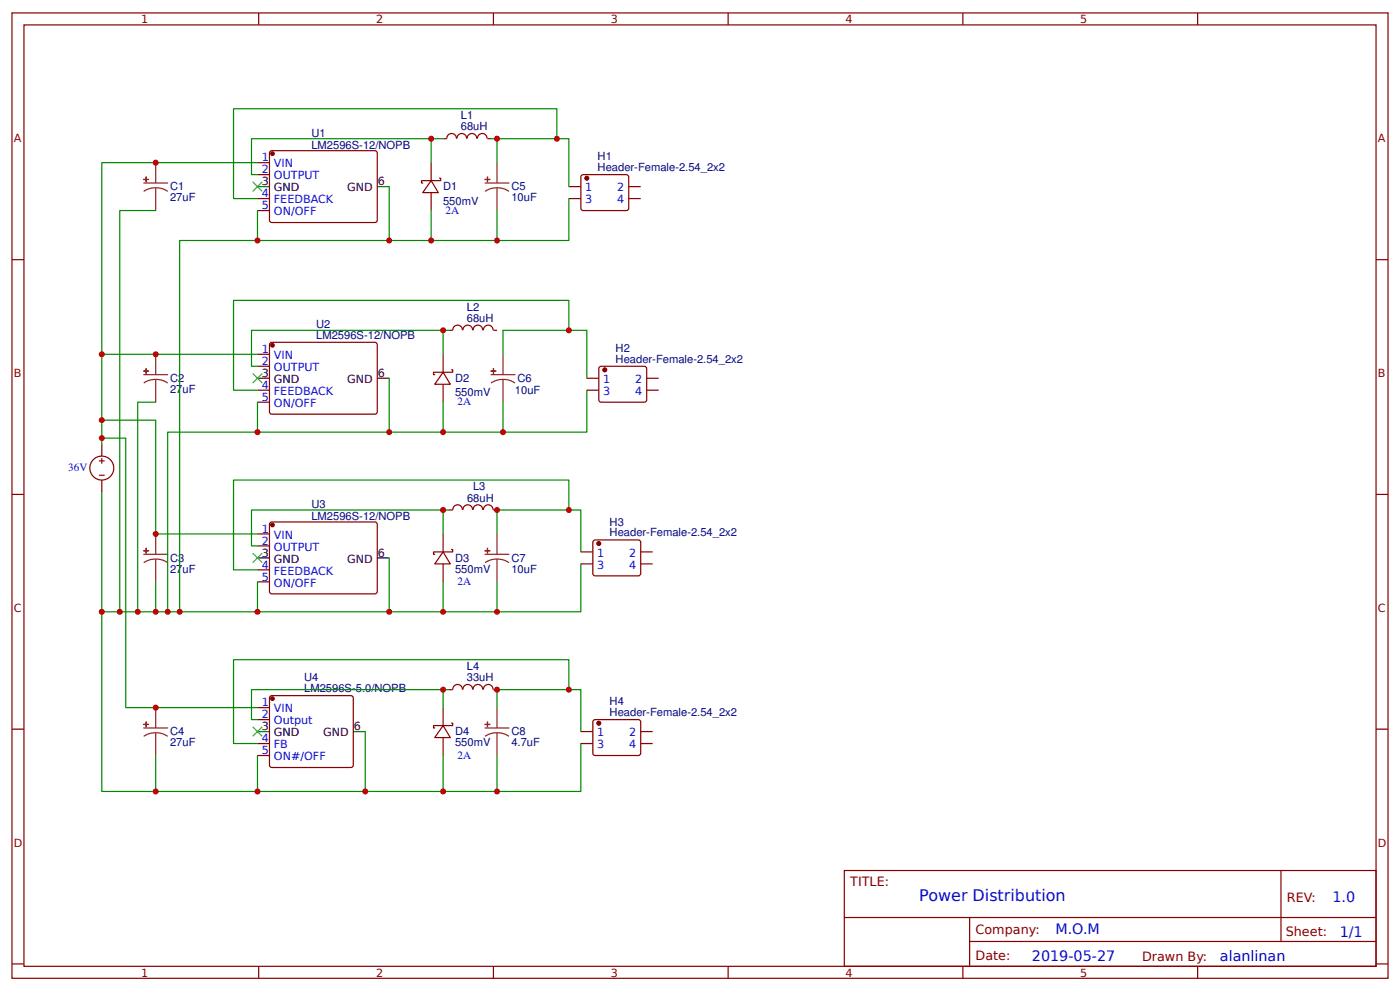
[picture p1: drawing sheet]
<svg xmlns="http://www.w3.org/2000/svg" width="309mm" height="219mm" viewBox="0 0 309 219" stroke-linecap="round" stroke-linejoin="round" font-family="sans-serif">
<g fill="none" stroke="#800" stroke-width=".26">
<path d="M2.6 2.9h304.1v213.2h-304.1zM5.3 5.5h298.7v208h-298.7zM57.1 2.9v2.6M109 2.9v2.6M160.9 2.9v2.6M212.7 2.9v2.6M264.6 2.9v2.6M56.9 35.9h2.6M56.9 38.6h2.6M59.8 33.4h23.3l.2 .4v15.1l-.5 .3-23-.1-.3-.5v-14.8zM95.2 39.9l1.6 2.6h-3.4zM95.2 35.9v4"/>
<path d="M97.1 39.4h.3v.5h-4.3v.5h.3M97.9 30.6h.8M98.7 30.6a1.06 1.06 0 0 1 1.1-1.1 1.06 1.06 0 0 1 1 1.1M101 30.6a1.06 1.06 0 0 1 1-1.1 1.06 1.06 0 0 1 1.1 1.1M103.2 30.6a1.06 1.06 0 0 1 1.1-1.1 1.06 1.06 0 0 1 1 1.1M105.5 30.6a1.06 1.06 0 0 1 1-1.1 1.06 1.06 0 0 1 1.1 1.1M107.7 30.6h.8M128.6 38.6h10l.3 .5-.1 7.2-.4 .2-9.8-.1-.3-.4v-6.9zM2.6 57.4h2.7M56.9 43.9h2.6M56.9 46.5h2.6M95.2 42.5v4"/>
<path d="M125.7 43.9h2.6M125.7 41.2h2.6M138.9 43.9h2.7M138.9 41.2h2.7M304 57.4h2.7M56.9 78.3h2.6M59.8 75.7h23.3l.2 .4v15.1l-.5 .3-23-.1-.3-.4v-14.9zM97.9 78.3v3.9M102.2 73a1.06 1.06 0 0 0-1.1-1.2 1.06 1.06 0 0 0-1.1 1.2h-.8M102.3 73a1.06 1.06 0 0 1 1-1.2 1.06 1.06 0 0 1 1.1 1.2M104.5 73a1.06 1.06 0 0 1 1.1-1.2 1.06 1.06 0 0 1 1 1.2M106.8 73a1.06 1.06 0 0 1 1.1-1.2 1.06 1.06 0 0 1 1 1.2"/>
<path d="M109 73h.8M22.5 98.1v2.7M56.9 80.9h2.6M56.9 86.2h2.6M56.9 88.8h2.6M97.9 82.2l1.6 2.7h-3.5zM97.9 84.9v3.9M99.7 81.7h.3v.5h-4.2v.6h.2M129.6 86.2h2.7M129.6 83.6h2.7M132.6 81h10l.3 .4-.1 7.2-.5 .2h-9.7l-.3-.5v-6.9zM142.9 86.2h2.6"/>
<path d="M142.9 83.6h2.6M2.6 109.2h2.7M22 101.8h1M22 105h1M22.5 101.3v1M22.5 106v2.7M56.9 118h2.6M59.6 115.6l.5-.3 23 .1 .2 .4v15.1l-.5 .3-23-.1-.3-.4zM97.9 118v3.9M99.2 112.7h.8M100 112.6a1.06 1.06 0 0 1 1.1-1.1 1.06 1.06 0 0 1 1.1 1.1M102.3 112.6a1.06 1.06 0 0 1 1-1.1 1.06 1.06 0 0 1 1.1 1.1"/>
<path d="M104.5 112.6a1.06 1.06 0 0 1 1.1-1.1 1.06 1.06 0 0 1 1 1.1M106.8 112.6a1.06 1.06 0 0 1 1.1-1.1 1.06 1.06 0 0 1 1 1.1M109 112.7h.8M131.2 119.3h10.1l.3 .5-.1 7.2-.5 .2-9.8-.1-.2-.4v-6.9zM304 109.2h2.7M56.9 120.6h2.6M56.9 125.9h2.6M56.9 128.5h2.6M97.9 121.9l1.6 2.7h-3.5zM97.9 124.6v3.9M99.7 121.4h.3v.5h-4.2v.5h.2M128.3 121.9h2.7"/>
<path d="M128.3 124.6h2.7M141.6 121.9h2.6M141.6 124.6h2.6M56.9 156.3h2.6M56.9 159h2.6M59.8 153.7h18l.3 .5-.1 15.1-.5 .2h-17.7l-.3-.5v-14.8zM97.9 156.3v4M99.7 159.8h.3v.5h-4.2v.5h.2M102.2 152.3a1.06 1.06 0 0 0-1.1-1.1 1.06 1.06 0 0 0-1.1 1.1h-.8M102.3 152.3a1.06 1.06 0 0 1 1-1.1 1.06 1.06 0 0 1 1.1 1.1M104.5 152.3a1.06 1.06 0 0 1 1.1-1.1 1.06 1.06 0 0 1 1 1.1M106.8 152.3a1.06 1.06 0 0 1 1.1-1.1 1.06 1.06 0 0 1 1 1.1"/>
<path d="M109 152.3h.8M131 159.2l.5-.2h9.8l.3 .5-.1 7.1-.5 .3-9.8-.1-.2-.4zM2.6 161.1h2.7M56.9 164.3h2.6M56.9 166.9h2.6M97.9 160.3l1.6 2.6h-3.5zM97.9 162.9v4M128.3 164.3h2.7M128.3 161.6h2.7M141.6 164.3h2.6M141.6 161.6h2.6M304 161.1h2.7"/>
<path d="M186.5 192.3h117.5v21.2h-117.5zM283 192.3v15.7M2.6 212.9h2.7M57.1 213.5v2.6M109 213.5v2.6M160.9 213.5v2.6M186.6 202.7h117.3M212.7 213.5v2.6M214.2 208h89.7M214.2 202.7v10.6M264.6 213.5v2.6M304 212.9h2.7"/>
<circle cx="22.5" cy="103.4" r="2.65"/>
</g>
<g fill="#800" stroke="#800" stroke-width=".26">
<circle cx="60.2" cy="33.9" r=".4"/>
<circle cx="60.2" cy="76.3" r=".4"/>
<circle cx="60.2" cy="116" r=".4"/>
<circle cx="60.2" cy="154.3" r=".4"/>
<circle cx="129.6" cy="39.4" r=".4"/>
<circle cx="133.6" cy="81.7" r=".4"/>
<circle cx="132.3" cy="120.1" r=".4"/>
<circle cx="132.3" cy="159.8" r=".4"/>
</g>
<path d="M56.9 41.2h2.6M83.3 41.2h2.7M56.9 83.6h2.6M83.3 83.6h2.7M56.9 123.2h2.6M83.3 123.2h2.7M56.9 161.6h2.6M78.1 161.6h2.6" fill="none" stroke="#000" stroke-width=".26"/>
<g fill="none" stroke="#8d2323" stroke-width=".26">
<path d="M34.4 35.9v4.5M109.8 35.9v4.5M31.7 40.4h5.3M34.4 41.5l1.4 .2 1.2 .6M34.4 41.5l-1.4 .2-1.3 .6M34.4 41.5v5M107.2 40.4h5.2M109.8 41.5l1.4 .2 1.2 .6M109.8 41.5l-1.4 .2-1.2 .6M109.8 41.5v5M34.4 78.3v4.5M111.1 78.3v4.5"/>
<path d="M31.7 82.8h5.3M34.4 83.8l1.4 .2 1.2 .6M34.4 83.8l-1.4 .2-1.3 .6M34.4 83.8v5M108.5 82.8h5.3M111.1 83.8l1.4 .2 1.3 .6M111.1 83.8l-1.4 .2-1.2 .6M111.1 83.8v5M34.4 118v4.4M109.8 118v4.4M31.7 122.4h5.3M34.4 123.5l1.4 .2 1.2 .6"/>
<path d="M34.4 123.5l-1.4 .2-1.3 .6M34.4 123.5v5M107.2 122.4h5.2M109.8 123.5l1.4 .2 1.2 .6M109.8 123.5l-1.4 .2-1.2 .6M109.8 123.5v5M34.4 156.3v4.5M109.8 156.3v4.5M31.7 160.8h5.3M34.4 161.9l1.4 .1 1.2 .7M34.4 161.9l-1.4 .2-1.3 .6M34.4 161.9v5"/>
<path d="M107.2 160.8h5.2M109.8 161.9l1.4 .1 1.2 .7M109.8 161.9l-1.4 .2-1.2 .6M109.8 161.9v5"/>
</g>
<g fill="#8d2323" stroke="#8d2323" stroke-width=".26">
<path d="M31.7 39.6l1.1 .1z"/>
<path d="M32.3 39.1v1.1z"/>
<path d="M31.7 82h1.1z"/>
<path d="M32.3 81.4v1.1z"/>
<path d="M31.7 121.7h1.1z"/>
<path d="M32.3 121.1v1.1z"/>
<path d="M31.7 160h1.1z"/>
<path d="M32.3 159.5v1z"/>
<path d="M107.2 39.6l1 .1z"/>
<path d="M107.7 39.1v1.1z"/>
<path d="M108.5 82h1z"/>
<path d="M109 81.4v1.1z"/>
<path d="M107.2 121.7h1z"/>
<path d="M107.7 121.1v1.1z"/>
<path d="M107.2 160h1z"/>
<path d="M107.7 159.5v1z"/>
</g>
<g fill="none" stroke="#080" stroke-width=".26">
<path d="M56.9 35.9h-34.4v62.2M95.2 30.6h-39.6v8h1.3M97.9 30.6h-2.7v5.3M108.5 30.6h1.3v5.3M109.8 30.6h13.2v-6.6h-71.4v19.9h5.3M123 30.6h2.7v10.6M34.4 46.5h-7.9v88.6M56.9 46.5v6.6M86 41.2v11.9M95.2 46.5v6.6M109.8 53.1h-70.1v82M125.7 43.9v9.2h-15.9v-6.6"/>
<path d="M22.5 78.3h34.4M97.9 73h-42.3v7.9h1.3M99.2 73h-1.3v5.3M111.1 78.3v-5.3h18.5v10.6M125.7 73v-6.6h-74.1v19.8h5.3M22.5 96.8h5.3v59.5h29.1M22.5 92.8h11.9v25.2h22.5M34.4 88.8h-4v46.3M56.9 88.8v6.7M86 83.6v11.9M97.9 88.8v6.7M111.1 88.8v6.7"/>
<path d="M129.6 86.2v9.3h-92.6v39.6M22.5 108.7v66.1h87.3v-7.9M97.9 112.7h-42.3v7.9h1.3M99.2 112.7h-1.3v5.3M109.8 118v-5.3h18.5v9.2M125.7 112.7v-6.7h-74.1v19.9h5.3M22.5 135.1h75.4M34.4 128.5v6.6M56.9 128.5v6.6M86 123.2v11.9M97.9 128.5v6.6h11.9v-6.6M128.3 124.6v10.5h-18.5"/>
<path d="M97.9 152.3h-42.3v6.7h1.3M99.2 152.3h-1.3v4M109.8 156.3v-4h18.5v9.3M125.7 152.3v-6.6h-74.1v18.6h5.3M34.4 166.9v7.9M56.9 166.9v7.9M80.7 161.6v13.2M97.9 166.9v7.9M128.3 164.3v10.5h-18.5"/>
</g>
<g fill="#000" stroke="#3c3" stroke-width=".26">
<path d="M55.8 40.2l2.1 2.1zM57.9 40.2l-2.1 2.1z"/>
<path d="M55.8 82.5l2.1 2.1zM55.8 84.6l2.1-2.1z"/>
<path d="M55.8 122.2l2.1 2.1zM57.9 122.2l-2.1 2.1z"/>
<path d="M55.8 160.5l2.1 2.2zM55.8 162.7l2.1-2.2z"/>
</g>
<g fill="#c00">
<circle cx="123" cy="30.6" r=".66"/>
<circle cx="109.8" cy="152.3" r=".66"/>
<circle cx="80.7" cy="174.8" r=".66"/>
<circle cx="86" cy="135.1" r=".66"/>
<circle cx="86" cy="95.5" r=".66"/>
<circle cx="86" cy="53.1" r=".66"/>
<circle cx="34.4" cy="118" r=".66"/>
<circle cx="22.5" cy="92.8" r=".66"/>
<circle cx="125.7" cy="73" r=".66"/>
<circle cx="37" cy="135.1" r=".66"/>
<circle cx="34.4" cy="156.3" r=".66"/>
<circle cx="22.5" cy="96.8" r=".66"/>
<circle cx="34.4" cy="78.3" r=".66"/>
<circle cx="22.5" cy="78.3" r=".66"/>
<circle cx="34.4" cy="35.9" r=".66"/>
<circle cx="97.9" cy="73" r=".66"/>
<circle cx="26.5" cy="135.1" r=".66"/>
<circle cx="30.4" cy="135.1" r=".66"/>
<circle cx="22.5" cy="135.1" r=".66"/>
<circle cx="97.9" cy="135.1" r=".66"/>
<circle cx="109.8" cy="112.7" r=".66"/>
<circle cx="109.8" cy="30.6" r=".66"/>
<circle cx="109.8" cy="174.8" r=".66"/>
<circle cx="97.9" cy="174.8" r=".66"/>
<circle cx="34.4" cy="174.8" r=".66"/>
<circle cx="97.9" cy="152.3" r=".66"/>
<circle cx="109.8" cy="135.1" r=".66"/>
<circle cx="34.4" cy="135.1" r=".66"/>
<circle cx="97.9" cy="112.7" r=".66"/>
<circle cx="95.2" cy="30.6" r=".66"/>
<circle cx="39.7" cy="135.1" r=".66"/>
<circle cx="125.7" cy="112.7" r=".66"/>
<circle cx="125.7" cy="152.3" r=".66"/>
<circle cx="56.9" cy="53.1" r=".66"/>
<circle cx="56.9" cy="95.5" r=".66"/>
<circle cx="56.9" cy="135.1" r=".66"/>
<circle cx="56.9" cy="174.8" r=".66"/>
<circle cx="109.8" cy="53.1" r=".66"/>
<circle cx="95.2" cy="53.1" r=".66"/>
<circle cx="111.1" cy="95.5" r=".66"/>
<circle cx="97.9" cy="95.5" r=".66"/>
</g>
<text font-size="3.5" fill="#00f" x="203.1" y="199.1">Power Distribution</text>
<g font-size="3.2" fill="#00f">
<text x="294.4" y="199.2">1.0</text>
<text x="233.2" y="206.4">M.O.M</text>
<text x="296" y="207">1/1</text>
<text x="228" y="212.3">2019-05-27</text>
<text x="269.5" y="212.2">alanlinan</text>
</g>
<g font-size="2.8" fill="#800">
<text x="187.9" y="195.7">TITLE:</text>
<text x="284.3" y="199.2">REV:</text>
<text x="215.5" y="206.4">Company:</text>
<text x="284.1" y="206.9">Sheet:</text>
<text x="215.5" y="212.1">Date:</text>
<text x="252.3" y="212.2">Drawn By:</text>
</g>
<g font-size="2.5" fill="#800">
<text x="31.2" y="5.1">1</text>
<text x="83.1" y="5.1">2</text>
<text x="134.9" y="5.1">3</text>
<text x="186.8" y="5.1">4</text>
<text x="238.7" y="5.1">5</text>
<text x="3" y="31.4">A</text>
<text x="304.4" y="31.4">A</text>
<text x="3" y="83.3">B</text>
<text x="304.4" y="83.3">B</text>
<text x="3" y="135.1">C</text>
<text x="304.4" y="135.1">C</text>
<text x="3" y="187">D</text>
<text x="304.4" y="187">D</text>
<text x="31.2" y="215.7">1</text>
<text x="83.1" y="215.7">2</text>
<text x="134.9" y="215.7">3</text>
<text x="186.8" y="215.7">4</text>
<text x="238.7" y="215.7">5</text>
</g>
<g font-size="2.5" fill="#000080">
<text x="101.8" y="28.7">68uH</text>
<text x="101.8" y="26.3">L1</text>
<text x="68.8" y="32.9">LM2596S-12/NOPB</text>
<text x="68.8" y="30.2">U1</text>
<text x="132" y="35.4">H1</text>
<text x="132" y="37.8">Header-Female-2.54_2x2</text>
<text x="37.6" y="44.5">27uF</text>
<text x="37.6" y="42.1">C1</text>
<text x="97.9" y="45.2">550mV</text>
<text x="97.9" y="42.1">D1</text>
<text x="113" y="44.5">10uF</text>
<text x="113" y="42.1">C5</text>
<text x="103.1" y="71">68uH</text>
<text x="103.1" y="68.7">L2</text>
<text x="69.9" y="74.8">LM2596S-12/NOPB</text>
<text x="69.9" y="72.4">U2</text>
<text x="136" y="77.7">H2</text>
<text x="136" y="80.1">Header-Female-2.54_2x2</text>
<text x="37.6" y="86.8">27uF</text>
<text x="37.6" y="84.4">C2</text>
<text x="100.5" y="84.4">D2</text>
<text x="100.5" y="87.5">550mV</text>
<text x="113.8" y="87.1">10uF</text>
<text x="114.3" y="84.4">C6</text>
<text x="68.8" y="112.3">U3</text>
<text x="103.2" y="110.9">68uH</text>
<text x="104.5" y="108.3">L3</text>
<text x="68.8" y="114.9">LM2596S-12/NOPB</text>
<text x="134.7" y="118.5">Header-Female-2.54_2x2</text>
<text x="134.7" y="116.1">H3</text>
<text x="37.6" y="124.1">C3</text>
<text x="100.5" y="124.1">D3</text>
<text x="113" y="124.1">C7</text>
<text x="37.6" y="126.5">27uF</text>
<text x="100.5" y="126.5">550mV</text>
<text x="113" y="126.5">10uF</text>
<text x="103.1" y="148">L4</text>
<text x="67.2" y="152.9">LM2596S-5.0/NOPB</text>
<text x="67.2" y="150.5">U4</text>
<text x="103.1" y="150.4">33uH</text>
<text x="134.7" y="155.8">H4</text>
<text x="134.7" y="158.2">Header-Female-2.54_2x2</text>
<text x="37.6" y="164.8">27uF</text>
<text x="37.6" y="162.5">C4</text>
<text x="100.5" y="164.8">550mV</text>
<text x="100.5" y="162.5">D4</text>
<text x="113" y="164.8">4.7uF</text>
<text x="113" y="162.5">C8</text>
</g>
<g font-size="2.5" fill="#00f">
<text x="57.8" y="35.7">1</text>
<text x="57.8" y="38.3">2</text>
<text x="60.5" y="37">VIN</text>
<text x="60.5" y="39.6">OUTPUT</text>
<text x="57.8" y="43.6">4</text>
<text x="57.8" y="46.2">5</text>
<text x="60.5" y="44.9">FEEDBACK</text>
<text x="60.5" y="47.6">ON/OFF</text>
<text x="98.4" y="47.2">2A</text>
<text x="129.3" y="42.3">1</text>
<text x="129.3" y="44.9">3</text>
<text x="136.4" y="44.9">4</text>
<text x="136.4" y="42.3">2</text>
<text x="57.8" y="78">1</text>
<text x="57.8" y="80.6">2</text>
<text x="60.5" y="79.3">VIN</text>
<text x="60.5" y="82">OUTPUT</text>
<text x="57.8" y="85.9">4</text>
<text x="57.8" y="88.6">5</text>
<text x="60.5" y="87.3">FEEDBACK</text>
<text x="60.5" y="89.9">ON/OFF</text>
<text x="101.1" y="89.5">2A</text>
<text x="133.3" y="84.6">1</text>
<text x="133.3" y="87.3">3</text>
<text x="140.3" y="87.3">4</text>
<text x="140.3" y="84.6">2</text>
<text x="15.1" y="104.1">36V</text>
<text x="57.8" y="117.7">1</text>
<text x="60.5" y="119">VIN</text>
<text x="57.8" y="120.3">2</text>
<text x="57.8" y="125.6">4</text>
<text x="60.5" y="121.7">OUTPUT</text>
<text x="131.9" y="123">1</text>
<text x="131.9" y="125.6">3</text>
<text x="139" y="125.6">4</text>
<text x="139" y="123">2</text>
<text x="57.8" y="128.3">5</text>
<text x="60.5" y="126.9">FEEDBACK</text>
<text x="60.5" y="129.6">ON/OFF</text>
<text x="101.1" y="129.2">2A</text>
<text x="57.8" y="156.1">1</text>
<text x="57.8" y="158.7">2</text>
<text x="60.5" y="157.4">VIN</text>
<text x="60.5" y="160">Output</text>
<text x="57.8" y="164">4</text>
<text x="57.8" y="166.6">5</text>
<text x="60.5" y="165.3">FB</text>
<text x="60.5" y="168">ON#/OFF</text>
<text x="101.1" y="167.6">2A</text>
<text x="131.9" y="162.7">1</text>
<text x="131.9" y="165.3">3</text>
<text x="139" y="165.3">4</text>
<text x="139" y="162.7">2</text>
</g>
<g font-size="2.5">
<text x="57.8" y="41">3</text>
<text x="83.5" y="41">6</text>
<text x="60.5" y="42.3">GND</text>
<text x="76.7" y="42.3">GND</text>
<text x="57.8" y="83.3">3</text>
<text x="83.5" y="83.3">6</text>
<text x="60.5" y="84.6">GND</text>
<text x="76.7" y="84.6">GND</text>
<text x="57.8" y="123">3</text>
<text x="60.5" y="124.3">GND</text>
<text x="76.7" y="124.3">GND</text>
<text x="83.5" y="123">6</text>
<text x="57.8" y="161.3">3</text>
<text x="78.2" y="161.3">6</text>
<text x="60.5" y="162.7">GND</text>
<text x="71.4" y="162.7">GND</text>
</g>
</svg>
